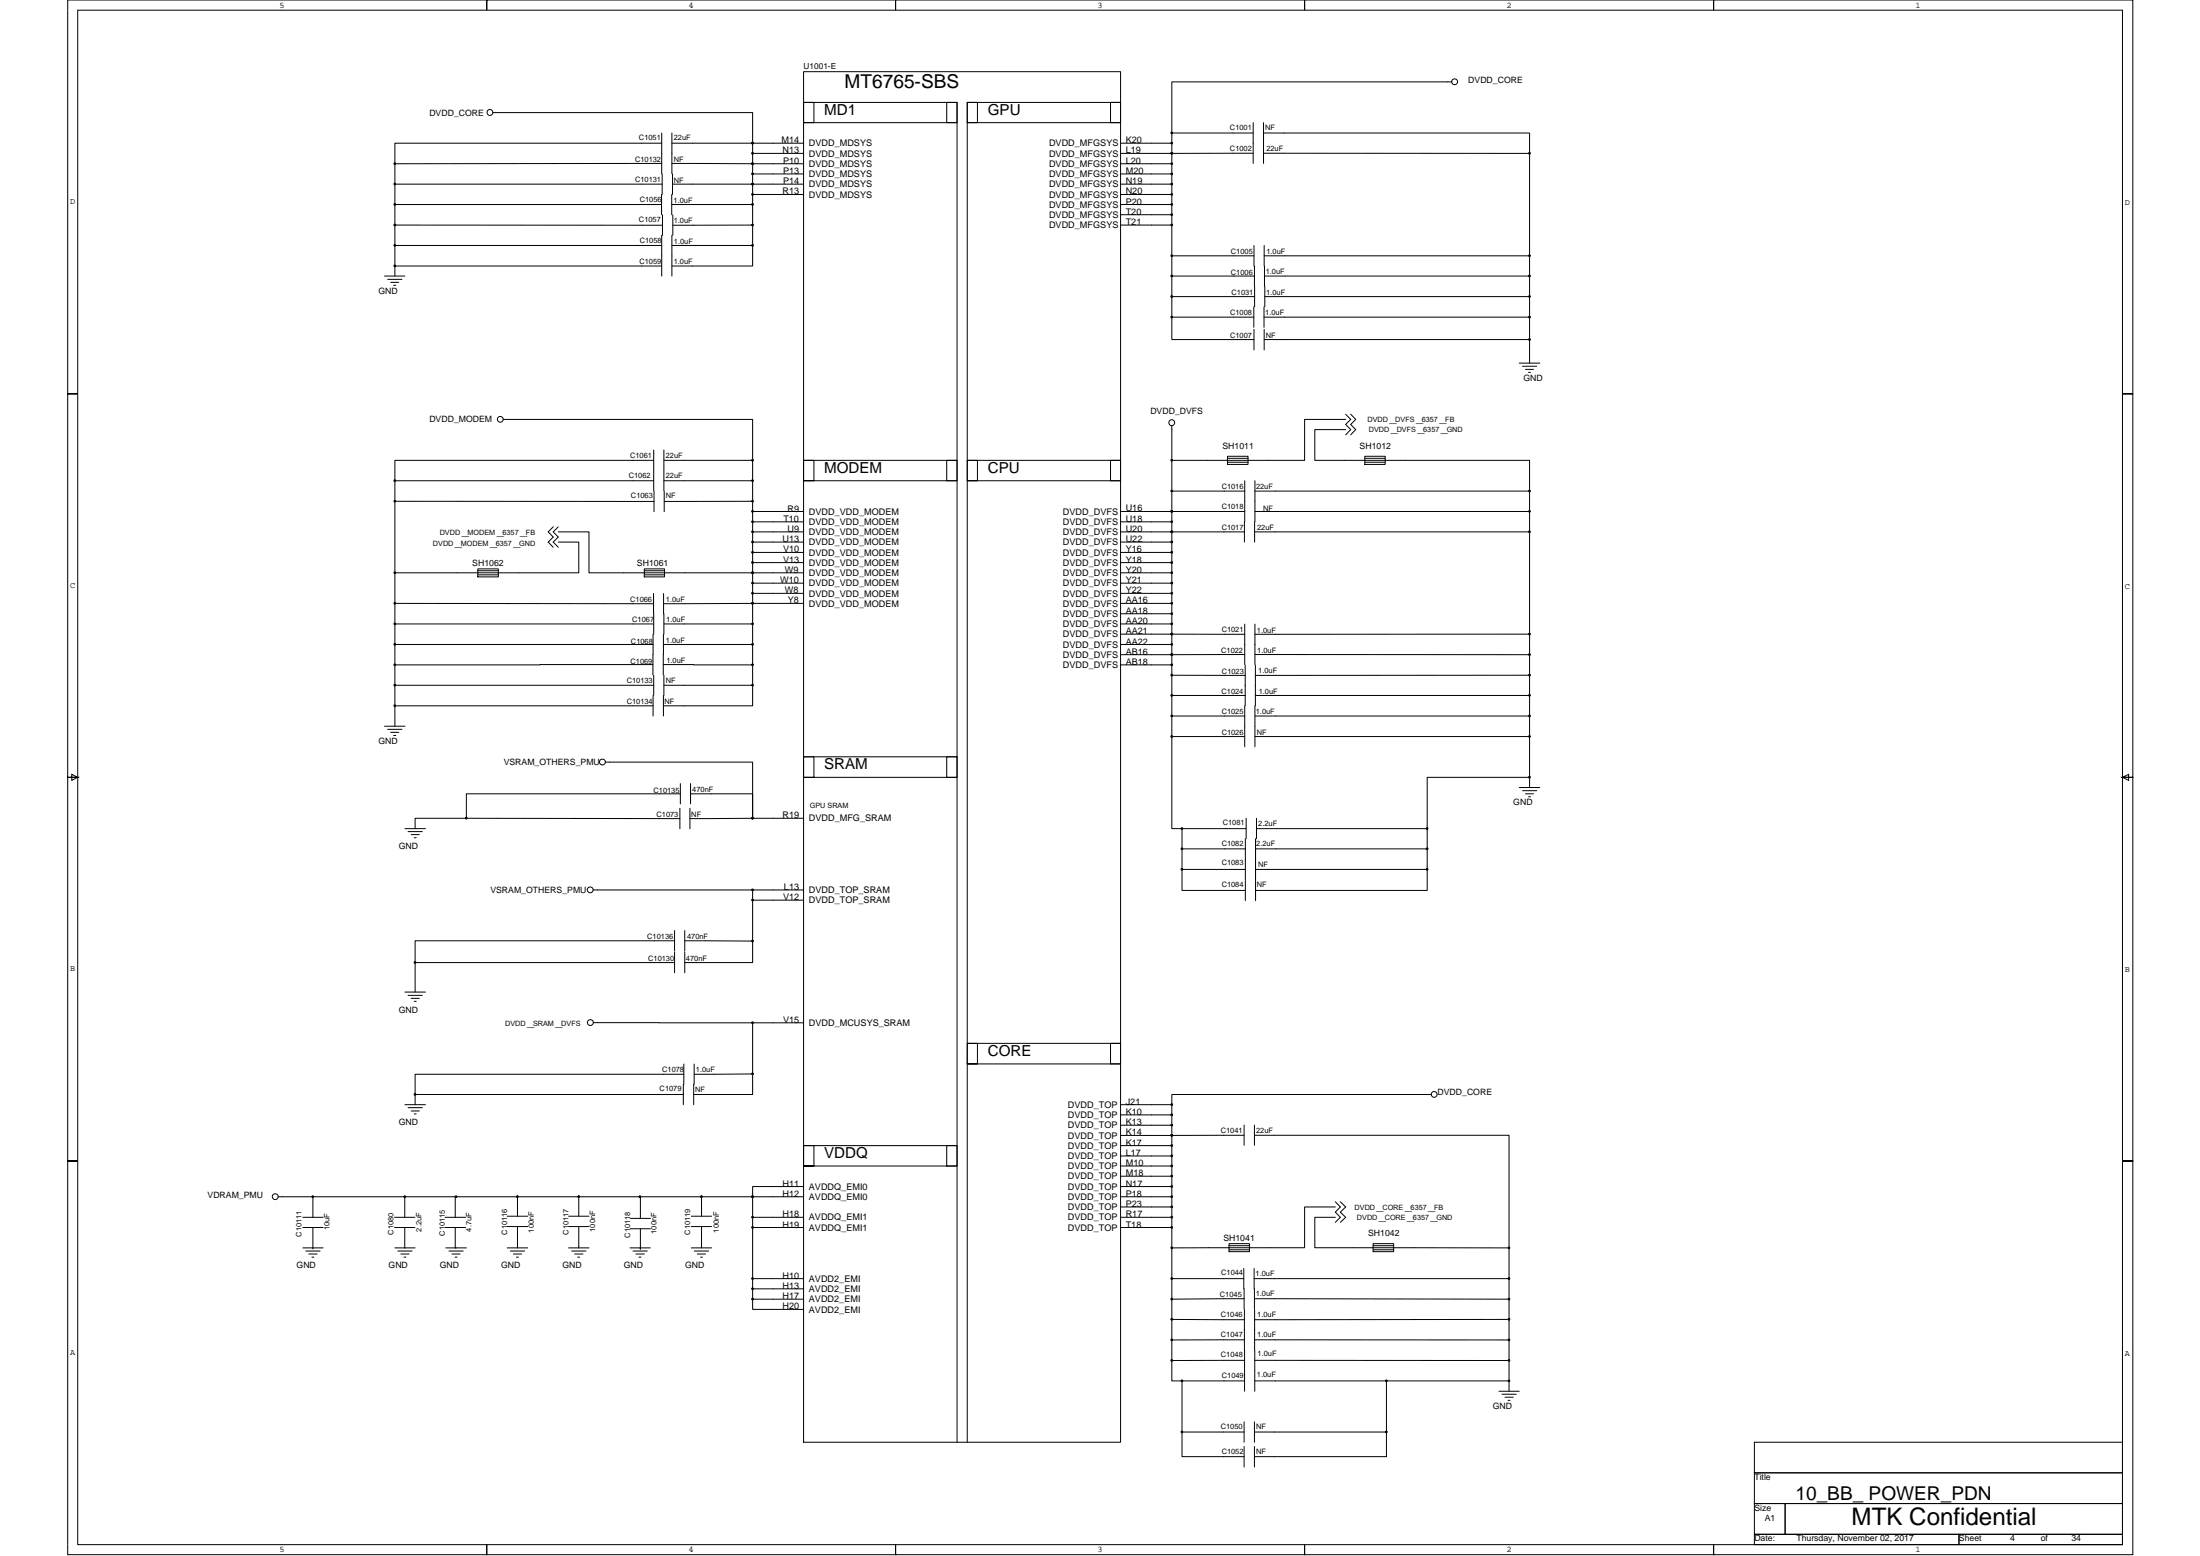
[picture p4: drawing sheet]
<svg xmlns="http://www.w3.org/2000/svg" width="297mm" height="210mm" viewBox="0 0 297 210" stroke-linecap="round" stroke-linejoin="round" font-family="sans-serif">
<g fill="none" stroke="#000" stroke-width=".14">
<path d="M9.1 0h56.6v1.4v-1.4h55.2v1.4v-1.4h55.2v1.4v-1.4h55.3v1.4v-1.4h56.6v53.1h-1.4h1.4v51.8h-1.4l.8-.4v.8l-.8-.4h1.4v51.8h-1.4h1.4v53.1h-56.6v-1.4v1.4h-55.3v-1.4v1.4h-55.2v-1.4v1.4h-55.2v-1.4v1.4h-56.6v-53.1h1.4h-1.4v-51.8h1.4l-.8-.4v.8l.8-.4h-1.4v-51.8h1.4h-1.4zM10.5 1.4h276.1v207h-276.1zM66.5 15.2h35.1v4.1M89.3 19.3h-36v2.8M89.3 17.9v5.6M90.7 17.9v5.6M90.7 19.3h10.9M101.6 19.3v1.4M108.5 9.7h42.8v184.9h-42.8zM108.5 16.6h20.7M108.5 13.8h20.7v180.8M108.5 13.8h1.4v2.8h-1.4z"/>
<path d="M108.5 19.3h-6.9M127.8 13.8h1.4v2.8h-1.4zM130.6 16.6h20.7M130.6 13.8h1.4v2.8h-1.4zM149.9 13.8h1.4v2.8h-1.4zM151.3 13.8h-20.7v180.8M151.3 19.3h6.9M158.2 17.9v2.8M169.2 16.6v5.5M170.6 17.9h35.9v2.8M170.6 16.6v5.5M196 11h-37.8v6.9h11"/>
<path d="M51.9 37.3h2.8M52.3 37.7h2M52.7 38.1h1.1M53.1 38.5h.3M53.3 22.1v5.5M89.3 27.6h-36v2.8M89.3 26.2v2.8M89.3 35.9h-36v1.4M89.3 33.1h-36v2.8M89.3 22.1h-36M89.3 31.7v5.6M89.4 24.8h-36.1"/>
<path d="M89.4 23.5v2.7M89.4 29v2.8M89.4 30.4h-36.1v2.7M90.7 27.6h10.9M90.7 26.2v2.8M90.7 31.7v5.6M90.7 22.1h10.9M90.7 33.1h10.9M90.8 24.8h10.8v1.4M90.8 23.5v2.7M90.8 29v2.8M101.6 23.5v1.3h6.9"/>
<path d="M101.6 26.2v4.2M101.6 33.1v2.8h-10.9M101.6 30.4h-10.8M101.6 22.1v1.4M101.6 30.4v2.7M108.5 20.7h-6.9v1.4M108.5 22.1h-6.9M108.5 23.5h-6.9M108.5 26.2h-6.9M151.3 20.7h6.9M151.3 22.1h6.9M151.3 23.5h6.9"/>
<path d="M151.3 24.8h6.9M151.3 30.4h6.9M158.2 24.8v1.4h-6.9M158.2 26.2v1.4h-6.9M158.2 27.6v1.4h-6.9M158.2 29v5.5M158.2 34.5v2.8h11.2M158.2 20.7v4.1M158.2 37.3v2.7M169.2 20.7h-11M169.3 34.5h-11.1M169.3 33.1v2.8"/>
<path d="M169.4 35.9v5.5M170.6 20.7h35.9v13.8M170.7 34.5h35.8v2.8M170.7 33.1v2.8M170.7 37.3h35.8M170.7 35.9v2.8M170.8 38.7v2.7M206.5 37.3v2.7M67.9 56.6h33.7v5.5M158.2 57.4v4.7M169.3 41.4v2.8M169.3 42.8h-11.1v3h11.1"/>
<path d="M169.3 44.4v2.8M169.4 40h-11.2v2.8M170.7 41.4v2.8M170.7 42.8h35.8M170.7 45.8h35.8M170.7 44.4v2.8M170.8 40h35.7v2.8M181.7 55.9l.7 .7-.7 .7 .7 .7-.7 .7M181.7 58h-4.2v4.1h29v6.9M181.7 56.6h-5.6v5.5h-17.9v4.2M182.4 55.9l.6 .7-.6 .7 .6 .7-.6 .7M205.1 49h2.8"/>
<path d="M205.6 49.4h1.9M206 49.8h1M206.4 50.2h.2M206.5 42.8v6.2M53.3 67.6v13.8M53.3 67.6l35 .1M64.5 76.8h2.8v1.1h-2.8zM64.5 77.3h.1M64.5 77.6h2.8M64.5 77h2.8M74.7 71.1l-.7 .7 .7 .7-.7 .7 .7 .7M75.4 71.1l-.7 .7 .7 .7-.7 .7 .7 .7"/>
<path d="M75.4 71.8h4.1v5.5h22.1v1.4M75.4 73.2h2.7v4.1h-24.8M87 76.8h2.7v1.1h-2.7zM87 77.3h.1M87 77.6h2.7M87 77h2.7M88.3 64.9h-35v2.7M88.3 62.1h-35v2.8M88.3 60.7v5.6M88.3 66.3v2.7M89.6 60.7v5.6M89.6 64.9h12v2.7"/>
<path d="M89.7 66.3v2.7M101.6 69v1.4h6.9M101.6 70.4v1.4h6.9M101.6 71.8v2.7M101.6 74.5v1.4h6.9M101.6 75.9v1.4h6.9M101.6 78.7v1.4h6.9M101.6 62.1h-12M101.6 69h6.9M101.6 73.2h6.9M101.6 74.5h6.9M101.6 78.7h6.9"/>
<path d="M101.6 67.6l-11.9 .1M101.6 62.1v2.8M101.6 67.6v1.4M108.5 64.9h1.4v-2.8h-1.4v2.8h20.7M108.5 62.1h20.7M127.8 62.1h1.4v2.8h-1.4zM130.6 64.9h1.4v-2.8h-1.4v2.8h20.7M130.6 62.1h20.7M149.9 62.1h1.4v2.8h-1.4zM151.3 70.4h6.9M151.3 73.2h6.9M158.2 66.3v2.7h-6.9"/>
<path d="M158.2 70.4v1.4h-6.9M158.2 73.2v1.3h-6.9M158.2 74.5v1.4h-6.9M158.2 75.9v1.4h-6.9M158.2 77.3v1.4h-6.9M158.2 78.7v1.4h-6.9M158.2 66.3h9.9M165.7 61.6h2.8v1.1h-2.8zM165.7 62.1h.1M165.7 62.4h2.8M165.7 61.8h2.8M168 70.4v2.8"/>
<path d="M168 71.8h-9.8v1.4M168.1 64.9v5.5M168.1 69h-9.9v1.4M169.4 70.4v2.8M169.4 71.8h37.1v13.8M169.4 64.9v5.5M169.4 69h37.1v2.8M169.4 66.3h37.1M184.3 61.6h2.7v1.1h-2.7zM184.3 62.1h.1M184.3 62.4h2.7M184.3 61.8h2.7"/>
<path d="M51.9 98h2.8M52.3 98.4h2M52.7 98.8h1.1M53.1 99.3h.3M53.3 92.5v2.8l34.9-.1M53.3 81.4l34.9 .1M53.3 81.4v11.1M53.3 95.3v2.7M88.2 89.7h-34.9M88.2 87h-34.9M88.2 85.6v5.5M88.2 93.9v2.7"/>
<path d="M88.2 80.1v2.8M88.3 84.2h-35M88.3 92.5h-35M88.3 82.8v2.8M88.3 91.1v2.8M89.6 89.7h12M89.6 88.3v2.8M89.6 85.6v2.7M89.6 93.9v2.7M89.6 80.1v2.8M89.6 82.8v2.8M89.6 91.1v2.8"/>
<path d="M101.6 80.1v4.1M101.6 89.7v2.8h-12M101.6 92.5v2.7h-12M101.6 84.2h-12M101.6 87h-12M101.6 84.2v5.5M108.5 81.4l-18.9 .1M151.3 88.3h6.9v2.8M151.3 87h6.9M151.3 89.7h6.9M158.2 80.1v1.3h-6.9M158.2 81.4v1.4h-6.9"/>
<path d="M158.2 82.8v1.4h-6.9M158.2 84.2v1.4h-6.9M158.2 87v1.3h9.9M158.2 96.6v2.8h9.9M158.2 99.4v12.4h1.4M158.2 96.6h9.9M158.2 91.1h9.9M158.2 93.9h9.9M158.2 91.1v5.5M168.1 84.2v5.5M168.1 95.2v5.6M168.1 85.6h-9.9v1.4"/>
<path d="M168.1 89.7v5.6M169.4 84.2v5.5M169.4 95.2v5.6M169.4 96.6h37.1v2.8M169.4 88.3h37.1v2.8M169.4 85.6h37.1v2.7M169.4 99.4h37.1M169.5 93.9h37v2.7M169.5 91.1h37v2.8M169.5 89.7v5.6M206.5 99.4v5.5h-13.8v6.9M54.7 111.8h2.7"/>
<path d="M55.1 112.2h1.9M55.5 112.6h1.1M55.9 113.1h.3M81.7 102.8h19.9v7.6l-8.4 .1M91.8 110.5l-35.8-.1v1.4M91.8 109.1v2.7M91.9 105.7v2.8M91.9 107.1h-28.9v3.3M93.2 109.1v2.7M93.2 105.7v2.8M93.2 107.1h8.4v3.3h6.9M108.5 104.9h1.4v-2.8h-1.4v2.8h20.7"/>
<path d="M108.5 102.1h20.7M127.8 102.1h1.4v2.8h-1.4zM159.6 114.6v2.7h8.5M159.6 117.3v2.9h8.5M159.6 114.6h8.5M159.6 111.8v2.8M168.1 113.2v5.5M168.1 118.8v2.7M168.3 110.4v2.8M168.3 111.8h-8.7M169.5 114.6h23.2M169.5 113.2v5.5"/>
<path d="M169.5 118.8v2.7M169.6 110.4v2.8M169.6 111.8h23.1v2.8M192.7 114.6v2.7h-23.2M192.7 117.3v2.9h-23.2M205.1 106.3h2.8M205.6 106.7h1.9M206 107.1h1M206.4 107.5h.2M206.5 104.9v1.4M54.7 133.9h2.7M55.1 134.3h1.9"/>
<path d="M55.5 134.7h1.1M55.9 135.1h.3M80.1 138h21.5M91.1 125.6v2.8M91.1 128.5v2.8M91.1 127h-35.1v6.9M91.1 129.9h-35.1M92.5 125.6v2.8M92.5 128.5v2.8M92.5 127h9.1M101.6 138h6.9M101.6 138v6.9l-7.9 .1"/>
<path d="M101.6 127v2.9h-9.1M101.6 120.1h-21.5M101.6 121.5v5.5M108.5 120.1h-6.9v1.4M108.5 121.5h-6.9M54.7 149.1h2.7M55.1 149.5h1.9M55.5 149.9h1.1M55.9 150.3h.3M56 147.7v1.4M92.3 146.3v2.8M92.3 145h-36.3v2.7h36.3"/>
<path d="M92.3 143.6v2.7M93.7 146.3v2.8M93.7 143.6v2.7M101.6 144.9v2.8h-7.9M108.5 157.4h1.4v-2.8h-1.4v2.8h20.7M108.5 154.6h20.7M127.8 154.6h1.4v2.8h-1.4zM130.6 143.6h1.4v-2.8h-1.4v2.8h20.7M130.6 140.8h20.7M149.9 140.8h1.4v2.8h-1.4zM151.3 150.5h6.9v1.3M151.3 154.6h6.9"/>
<path d="M151.3 149.1h6.9M151.3 151.8h6.9M151.3 156h6.9M151.3 157.4h6.9M151.3 158.7h6.9M158.2 157.4v2.7M158.2 154.6v2.8M158.2 151.8v2.8M168 151.8v2.8M168 153.2h-16.7M169.4 151.8v2.8M169.4 153.2h34.3v15.2"/>
<path d="M193.3 147.7h-35.1v2.8M37.5 161.5h4.7M40.9 168.4h2.7M40.9 165.7h2.7M40.9 164.3h2.7M41.3 168.8h1.9M41.7 169.2h1.1M42.1 169.7h.3M42.2 161.5h19.4M42.2 161.5v2.8M42.2 165.7v2.7M42.2 168.4h.1"/>
<path d="M53.3 165.7h2.7M53.3 164.3h2.7M53.3 168.4h2.7M53.7 168.8h1.9M54.1 169.2h1.1M54.5 169.7h.3M54.6 165.7v2.7M54.7 161.5l-.1 2.8M60.1 165.7h2.8M60.1 164.3h2.8M60.2 168.4h2.8M60.6 168.8h1.9"/>
<path d="M61 169.2h1.1M61.4 169.7h.3M61.5 165.7v2.7M61.6 161.5h8.3v-.1v2.7M61.6 161.5h-.1v2.8M68.5 168.4h2.7M68.5 165.5h2.7M68.5 164.1h2.7M68.9 168.8h1.9M69.3 169.2h1.1M69.7 169.7h.3M69.9 161.5h8.2v-.1v2.7"/>
<path d="M69.9 165.5v2.9M76.8 168.4h2.7M76.8 165.5h2.7M76.8 164.1h2.7M77.2 168.8h1.9M77.6 169.2h1.1M78 169.7h.3M78.1 161.5h8.3l.1 2.9M78.1 165.5v2.9M85.1 168.4h2.7M85.1 165.8h2.7M85.1 164.4h2.7"/>
<path d="M85.5 168.8h1.9M85.9 169.2h1.1M86.3 169.7h.2M86.4 161.5h8.3v-.1v2.7M86.5 165.8v2.8l-.1-.2M93.3 168.4h2.8M93.3 165.5h2.8M93.3 164.1h2.8M93.7 168.8h2M94.1 169.2h1.2M94.6 169.7h.2M94.7 161.5h13.8"/>
<path d="M94.7 165.5v2.9M101.6 164.3v8.3M101.6 172.6v1.3h6.9M101.6 173.9v1.4h6.9M101.6 175.3v1.4h6.9M101.6 165.7h6.9M101.6 164.3h6.9M101.6 172.6h6.9M108.5 160.1h-6.9v4.2M151.3 164.3h6.9v1.4M151.3 162.9h6.9v1.4M151.3 161.5h6.9v1.4"/>
<path d="M151.3 160.1h6.9v1.4M151.3 165.7h6.9M158.2 165.7v6.9M165.9 167.8h2.8v1.1h-2.8zM165.9 168.4h.1M165.9 168.7h2.8M165.9 168.1h2.8M167.9 172.6h-9.7v2.7M167.9 171.2v2.7M168 173.9v2.8M168 175.3h-9.8v2.8M168 176.7v11"/>
<path d="M168 178.1h-9.8v2.7M169.3 172.6h34.4v2.7M169.3 171.2v2.7M169.4 173.9v2.8M169.4 175.3h34.3M169.4 176.7v5.5M180.3 162.2l.7 .7-.7 .7 .7 .7-.7 .7M180.3 162.9h-4.2v5.5h-17.9M180.3 164.3h-2.8v4.1h26.2M181 162.2l.7 .7-.7 .7 .7 .7-.7 .7M185.4 167.8h2.8v1.1h-2.8zM185.4 168.4h.1"/>
<path d="M185.4 168.7h2.8M185.4 168.1h2.8M203.7 178.1v2.7h-34.3M203.7 178.1h-34.3M203.7 168.4v4.2M203.7 175.3v2.8M158.2 183.6v2.8h1.4M159.6 193.3v3.3h8.4M159.6 193.3h8.4M168 191.9v2.7M168 195.2v2.8M168 180.8h-9.8v2.8"/>
<path d="M168 186.4h-8.4v6.9M168 183.6h-9.8M169.4 191.9v2.7M169.4 195.2v2.8M169.4 193.3h17.8M169.4 182.2v5.5M169.4 186.4h17.8M187.2 193.3v3.3h-17.8M187.2 186.4v6.9M202.4 187.7h2.7M202.8 188.2h1.9M203.2 188.6h1.1"/>
<path d="M203.6 189h.3M203.7 180.8v2.8h-34.3M203.7 183.6v2.8h-16.5M203.7 186.4v1.3M236.9 194.6h49.7v4.2h-49.7zM236.9 198.8h49.7v4.1h-49.7zM236.9 207.1h27.6v1.3h-27.6zM236.9 202.9h4.1v4.2h-4.1zM241 202.9h45.6v4.2h-45.6zM264.5 207.1h22.1v1.3h-22.1z"/>
<circle cx="66.1" cy="15.2" r=".4"/>
<circle cx="196.4" cy="11" r=".4"/>
<circle cx="67.5" cy="56.6" r=".39"/>
<circle cx="158.2" cy="57" r=".4"/>
<circle cx="81.3" cy="102.8" r=".4"/>
<circle cx="79.7" cy="120.1" r=".4"/>
<circle cx="79.7" cy="138" r=".4"/>
<circle cx="193.6" cy="147.7" r=".39"/>
<circle cx="37.2" cy="161.5" r=".4"/>
</g>
<g fill="#000" stroke="#000" stroke-width=".14">
<path d="M101.5 19.2h.2v.2h-.2z" fill-rule="evenodd"/>
<path d="M101.5 19.2h.2v.2h-.2z" fill-rule="evenodd"/>
<path d="M158.1 17.9h.2v.1h-.2z" fill-rule="evenodd"/>
<path d="M158.1 19.2h.2v.2h-.2z" fill-rule="evenodd"/>
<path d="M53.2 22h.2v.2h-.2z" fill-rule="evenodd"/>
<path d="M53.2 35.8h.2v.2h-.2z" fill-rule="evenodd"/>
<path d="M53.2 27.5h.2v.2h-.2z" fill-rule="evenodd"/>
<path d="M53.2 30.3h.2v.1h-.2z" fill-rule="evenodd"/>
<path d="M53.2 33h.2v.2h-.2z" fill-rule="evenodd"/>
<path d="M53.2 24.8h.2v.1h-.2z" fill-rule="evenodd"/>
<path d="M101.5 27.5h.2v.2h-.2z" fill-rule="evenodd"/>
<path d="M101.5 20.6h.2v.2h-.2z" fill-rule="evenodd"/>
<path d="M101.5 22h.2v.2h-.2z" fill-rule="evenodd"/>
<path d="M101.5 23.4h.2v.1h-.2z" fill-rule="evenodd"/>
<path d="M101.5 24.8h.2v.1h-.2z" fill-rule="evenodd"/>
<path d="M101.5 26.1h.2v.2h-.2z" fill-rule="evenodd"/>
<path d="M101.5 30.3h.2v.1h-.2z" fill-rule="evenodd"/>
<path d="M101.5 33h.2v.2h-.2z" fill-rule="evenodd"/>
<path d="M101.5 22h.2v.2h-.2z" fill-rule="evenodd"/>
<path d="M101.5 24.8h.2v.1h-.2z" fill-rule="evenodd"/>
<path d="M158.1 24.8h.2v.1h-.2z" fill-rule="evenodd"/>
<path d="M158.1 37.2h.2v.1h-.2z" fill-rule="evenodd"/>
<path d="M158.1 26.1h.2v.2h-.2z" fill-rule="evenodd"/>
<path d="M158.1 27.5h.2v.2h-.2z" fill-rule="evenodd"/>
<path d="M158.1 28.9h.2v.1h-.2z" fill-rule="evenodd"/>
<path d="M158.1 20.6h.2v.2h-.2z" fill-rule="evenodd"/>
<path d="M158.1 23.4h.2v.1h-.2z" fill-rule="evenodd"/>
<path d="M158.1 22h.2v.2h-.2z" fill-rule="evenodd"/>
<path d="M158.1 34.4h.2v.2h-.2z" fill-rule="evenodd"/>
<path d="M158.1 30.3h.2v.1h-.2z" fill-rule="evenodd"/>
<path d="M158.1 20.6h.2v.2h-.2z" fill-rule="evenodd"/>
<path d="M206.4 34.4h.2v.2h-.2z" fill-rule="evenodd"/>
<path d="M206.4 37.2h.2v.1h-.2z" fill-rule="evenodd"/>
<path d="M206.4 20.6h.2v.2h-.2z" fill-rule="evenodd"/>
<path d="M158.1 42.7h.2v.2h-.2z" fill-rule="evenodd"/>
<path d="M158.1 39.9h.2v.2h-.2z" fill-rule="evenodd"/>
<path d="M206.4 42.7h.2v.2h-.2z" fill-rule="evenodd"/>
<path d="M206.4 45.7h.2v.2h-.2z" fill-rule="evenodd"/>
<path d="M206.4 39.9h.2v.2h-.2z" fill-rule="evenodd"/>
<path d="M53.2 64.8h.2v.1h-.2z" fill-rule="evenodd"/>
<path d="M53.2 67.6h.2v.1h-.2z" fill-rule="evenodd"/>
<path d="M53.2 77.2h.2v.2h-.2z" fill-rule="evenodd"/>
<path d="M101.5 75.8h.2v.2h-.2z" fill-rule="evenodd"/>
<path d="M101.5 77.2h.2v.2h-.2z" fill-rule="evenodd"/>
<path d="M101.5 78.6h.2v.2h-.2z" fill-rule="evenodd"/>
<path d="M101.5 68.9h.2v.2h-.2z" fill-rule="evenodd"/>
<path d="M101.5 74.5h.2v.1h-.2z" fill-rule="evenodd"/>
<path d="M101.5 70.3h.2v.2h-.2z" fill-rule="evenodd"/>
<path d="M101.5 62h.2v.2h-.2z" fill-rule="evenodd"/>
<path d="M101.5 64.8h.2v.1h-.2z" fill-rule="evenodd"/>
<path d="M101.5 67.6h.2v.1h-.2z" fill-rule="evenodd"/>
<path d="M101.5 73.1h.2v.1h-.2z" fill-rule="evenodd"/>
<path d="M101.5 71.7h.2v.1h-.2z" fill-rule="evenodd"/>
<path d="M101.5 77.2h.2v.2h-.2z" fill-rule="evenodd"/>
<path d="M158.1 74.5h.2v.1h-.2z" fill-rule="evenodd"/>
<path d="M158.1 75.8h.2v.2h-.2z" fill-rule="evenodd"/>
<path d="M158.1 73.1h.2v.1h-.2z" fill-rule="evenodd"/>
<path d="M158.1 68.9h.2v.2h-.2z" fill-rule="evenodd"/>
<path d="M158.1 62h.2v.2h-.2z" fill-rule="evenodd"/>
<path d="M158.1 71.7h.2v.1h-.2z" fill-rule="evenodd"/>
<path d="M158.1 78.6h.2v.2h-.2z" fill-rule="evenodd"/>
<path d="M158.1 70.3h.2v.2h-.2z" fill-rule="evenodd"/>
<path d="M158.1 77.2h.2v.2h-.2z" fill-rule="evenodd"/>
<path d="M158.1 66.2h.2v.1h-.2z" fill-rule="evenodd"/>
<path d="M158.1 68.9h.2v.2h-.2z" fill-rule="evenodd"/>
<path d="M158.1 71.7h.2v.1h-.2z" fill-rule="evenodd"/>
<path d="M206.4 66.2h.2v.1h-.2z" fill-rule="evenodd"/>
<path d="M206.4 68.9h.2v.2h-.2z" fill-rule="evenodd"/>
<path d="M206.4 71.7h.2v.1h-.2z" fill-rule="evenodd"/>
<path d="M53.2 81.3h.2v.2h-.2z" fill-rule="evenodd"/>
<path d="M53.2 84.1h.2v.2h-.2z" fill-rule="evenodd"/>
<path d="M53.2 86.9h.2v.1h-.2z" fill-rule="evenodd"/>
<path d="M53.2 89.6h.2v.2h-.2z" fill-rule="evenodd"/>
<path d="M53.2 92.4h.2v.1h-.2z" fill-rule="evenodd"/>
<path d="M53.2 95.2h.2v.1h-.2z" fill-rule="evenodd"/>
<path d="M101.5 89.6h.2v.2h-.2z" fill-rule="evenodd"/>
<path d="M101.5 92.4h.2v.1h-.2z" fill-rule="evenodd"/>
<path d="M101.5 80h.2v.1h-.2z" fill-rule="evenodd"/>
<path d="M101.5 81.3h.2v.2h-.2z" fill-rule="evenodd"/>
<path d="M101.5 84.1h.2v.2h-.2z" fill-rule="evenodd"/>
<path d="M101.5 86.9h.2v.1h-.2z" fill-rule="evenodd"/>
<path d="M101.5 81.3h.2v.2h-.2z" fill-rule="evenodd"/>
<path d="M158.1 80h.2v.1h-.2z" fill-rule="evenodd"/>
<path d="M158.1 81.3h.2v.2h-.2z" fill-rule="evenodd"/>
<path d="M158.1 91h.2v.2h-.2z" fill-rule="evenodd"/>
<path d="M158.1 88.3h.2v.1h-.2z" fill-rule="evenodd"/>
<path d="M158.1 89.6h.2v.2h-.2z" fill-rule="evenodd"/>
<path d="M158.1 93.8h.2v.1h-.2z" fill-rule="evenodd"/>
<path d="M158.1 82.7h.2v.2h-.2z" fill-rule="evenodd"/>
<path d="M158.1 84.1h.2v.2h-.2z" fill-rule="evenodd"/>
<path d="M158.1 85.5h.2v.1h-.2z" fill-rule="evenodd"/>
<path d="M158.1 86.9h.2v.1h-.2z" fill-rule="evenodd"/>
<path d="M158.1 96.5h.2v.2h-.2z" fill-rule="evenodd"/>
<path d="M158.1 99.3h.2v.2h-.2z" fill-rule="evenodd"/>
<path d="M158.1 85.5h.2v.1h-.2z" fill-rule="evenodd"/>
<path d="M158.1 88.3h.2v.1h-.2z" fill-rule="evenodd"/>
<path d="M206.4 88.3h.2v.1h-.2z" fill-rule="evenodd"/>
<path d="M206.4 91h.2v.2h-.2z" fill-rule="evenodd"/>
<path d="M206.4 96.5h.2v.2h-.2z" fill-rule="evenodd"/>
<path d="M206.4 99.3h.2v.2h-.2z" fill-rule="evenodd"/>
<path d="M206.4 93.8h.2v.1h-.2z" fill-rule="evenodd"/>
<path d="M206.4 85.5h.2v.1h-.2z" fill-rule="evenodd"/>
<path d="M62.9 110.3h.1v.2h-.1z" fill-rule="evenodd"/>
<path d="M101.5 110.3h.2v.2h-.2z" fill-rule="evenodd"/>
<path d="M101.5 110.3h.2v.2h-.2z" fill-rule="evenodd"/>
<path d="M159.5 114.5h.2v.1h-.2z" fill-rule="evenodd"/>
<path d="M159.5 117.2h.2v.2h-.2z" fill-rule="evenodd"/>
<path d="M159.5 111.7h.2v.2h-.2z" fill-rule="evenodd"/>
<path d="M192.6 117.2h.2v.2h-.2z" fill-rule="evenodd"/>
<path d="M192.6 114.5h.2v.1h-.2z" fill-rule="evenodd"/>
<path d="M192.6 111.7h.2v.2h-.2z" fill-rule="evenodd"/>
<path d="M206.4 104.8h.2v.2h-.2z" fill-rule="evenodd"/>
<path d="M55.9 129.8h.2v.2h-.2z" fill-rule="evenodd"/>
<path d="M101.5 137.9h.2v.2h-.2z" fill-rule="evenodd"/>
<path d="M101.5 120h.2v.2h-.2z" fill-rule="evenodd"/>
<path d="M101.5 121.4h.2v.1h-.2z" fill-rule="evenodd"/>
<path d="M101.5 126.9h.2v.2h-.2z" fill-rule="evenodd"/>
<path d="M55.9 147.6h.2v.2h-.2z" fill-rule="evenodd"/>
<path d="M101.5 144.8h.2v.2h-.2z" fill-rule="evenodd"/>
<path d="M158.1 154.5h.2v.2h-.2z" fill-rule="evenodd"/>
<path d="M158.1 153.1h.2v.2h-.2z" fill-rule="evenodd"/>
<path d="M158.1 158.6h.2v.2h-.2z" fill-rule="evenodd"/>
<path d="M158.1 149h.2v.1h-.2z" fill-rule="evenodd"/>
<path d="M158.1 157.3h.2v.1h-.2z" fill-rule="evenodd"/>
<path d="M158.1 155.9h.2v.2h-.2z" fill-rule="evenodd"/>
<path d="M158.1 151.8h.2v.1h-.2z" fill-rule="evenodd"/>
<path d="M158.1 150.4h.2v.1h-.2z" fill-rule="evenodd"/>
<path d="M158.1 153.1h.2v.2h-.2z" fill-rule="evenodd"/>
<path d="M42.1 161.4h.2v.2h-.2z" fill-rule="evenodd"/>
<path d="M54.6 161.4h.1v.2h-.1z" fill-rule="evenodd"/>
<path d="M61.5 161.4h.2v.2h-.2z" fill-rule="evenodd"/>
<path d="M69.8 161.4h.1v.2h-.1z" fill-rule="evenodd"/>
<path d="M78 161.4h.2v.2h-.2z" fill-rule="evenodd"/>
<path d="M86.3 161.4h.2v.2h-.2z" fill-rule="evenodd"/>
<path d="M94.6 161.4h.2v.2h-.2z" fill-rule="evenodd"/>
<path d="M101.5 172.5h.2v.1h-.2z" fill-rule="evenodd"/>
<path d="M101.5 165.6h.2v.1h-.2z" fill-rule="evenodd"/>
<path d="M101.5 161.4h.2v.2h-.2z" fill-rule="evenodd"/>
<path d="M101.5 173.8h.2v.2h-.2z" fill-rule="evenodd"/>
<path d="M101.5 175.2h.2v.2h-.2z" fill-rule="evenodd"/>
<path d="M101.5 164.2h.2v.1h-.2z" fill-rule="evenodd"/>
<path d="M101.5 161.4h.2v.2h-.2z" fill-rule="evenodd"/>
<path d="M158.1 160h.2v.2h-.2z" fill-rule="evenodd"/>
<path d="M158.1 161.4h.2v.2h-.2z" fill-rule="evenodd"/>
<path d="M158.1 165.6h.2v.1h-.2z" fill-rule="evenodd"/>
<path d="M158.1 172.5h.2v.1h-.2z" fill-rule="evenodd"/>
<path d="M158.1 175.2h.2v.2h-.2z" fill-rule="evenodd"/>
<path d="M158.1 178h.2v.1h-.2z" fill-rule="evenodd"/>
<path d="M158.1 168.3h.2v.2h-.2z" fill-rule="evenodd"/>
<path d="M158.1 164.2h.2v.1h-.2z" fill-rule="evenodd"/>
<path d="M158.1 162.8h.2v.1h-.2z" fill-rule="evenodd"/>
<path d="M203.6 172.5h.2v.1h-.2z" fill-rule="evenodd"/>
<path d="M203.6 175.2h.2v.2h-.2z" fill-rule="evenodd"/>
<path d="M203.6 178h.2v.1h-.2z" fill-rule="evenodd"/>
<path d="M203.6 168.3h.2v.2h-.2z" fill-rule="evenodd"/>
<path d="M158.1 180.7h.2v.2h-.2z" fill-rule="evenodd"/>
<path d="M158.1 183.5h.2v.2h-.2z" fill-rule="evenodd"/>
<path d="M159.5 186.3h.2v.1h-.2z" fill-rule="evenodd"/>
<path d="M159.5 193.2h.2v.1h-.2z" fill-rule="evenodd"/>
<path d="M187.1 186.3h.2v.1h-.2z" fill-rule="evenodd"/>
<path d="M187.1 193.2h.2v.1h-.2z" fill-rule="evenodd"/>
<path d="M203.6 180.7h.2v.2h-.2z" fill-rule="evenodd"/>
<path d="M203.6 183.5h.2v.2h-.2z" fill-rule="evenodd"/>
<path d="M203.6 186.3h.2v.1h-.2z" fill-rule="evenodd"/>
</g>
<text font-size="3.3" x="250" y="205.8">MTK Confidential</text>
<g font-size="2.6">
<text x="114" y="11.9">MT6765-SBS</text>
<text x="242.4" y="202.4">10_BB_ POWER_PDN</text>
</g>
<g font-size="2">
<text x="111.3" y="15.5">MD1</text>
<text x="133.4" y="15.5">GPU</text>
<text x="111.3" y="63.8">MODEM</text>
<text x="133.4" y="63.8">CPU</text>
<text x="111.3" y="103.8">SRAM</text>
<text x="133.4" y="142.5">CORE</text>
<text x="111.3" y="156.3">VDDQ</text>
</g>
<g font-size="1.2">
<text x="37.8" y="1">5</text>
<text x="93" y="1">4</text>
<text x="148.2" y="1">3</text>
<text x="203.4" y="1">2</text>
<text x="258.6" y="1">1</text>
<text x="198.2" y="11.2">DVDD_CORE</text>
<text x="58" y="15.6">DVDD_CORE</text>
<text x="105.5" y="19.3">M14</text>
<text x="105.7" y="20.7">N13</text>
<text x="105.7" y="22.1">P10</text>
<text x="105.7" y="23.5">P13</text>
<text x="109.2" y="21.1">DVDD_MDSYS</text>
<text x="109.2" y="22.5">DVDD_MDSYS</text>
<text x="109.2" y="23.9">DVDD_MDSYS</text>
<text x="109.2" y="19.8">DVDD_MDSYS</text>
<text x="141.6" y="19.7">DVDD_MFGSYS</text>
<text x="141.6" y="21.1">DVDD_MFGSYS</text>
<text x="141.6" y="22.5">DVDD_MFGSYS</text>
<text x="141.6" y="23.9">DVDD_MFGSYS</text>
<text x="152" y="19.3">K20</text>
<text x="152" y="20.7">L19</text>
<text x="152" y="22.1">L20</text>
<text x="152" y="23.5">M20</text>
<text x="9.5" y="27.6">D</text>
<text x="105.7" y="26.2">R13</text>
<text x="105.7" y="24.8">P14</text>
<text x="109.2" y="25.3">DVDD_MDSYS</text>
<text x="109.2" y="26.7">DVDD_MDSYS</text>
<text x="141.6" y="25.3">DVDD_MFGSYS</text>
<text x="141.6" y="26.7">DVDD_MFGSYS</text>
<text x="141.6" y="28">DVDD_MFGSYS</text>
<text x="141.6" y="29.4">DVDD_MFGSYS</text>
<text x="152" y="24.9">N19</text>
<text x="152" y="26.2">N20</text>
<text x="152" y="27.6">P20</text>
<text x="152" y="29">T20</text>
<text x="286.9" y="27.7">D</text>
<text x="141.6" y="30.8">DVDD_MFGSYS</text>
<text x="152" y="30.4">T21</text>
<text x="51.1" y="39.6">GND</text>
<text x="205.7" y="51.4">GND</text>
<text x="58" y="57">DVDD_MODEM</text>
<text x="155.3" y="55.9">DVDD_DVFS</text>
<text x="165.1" y="60.6">SH1011</text>
<text x="183.6" y="60.6">SH1012</text>
<text x="105.8" y="70.4">T10</text>
<text x="106.3" y="69">R9</text>
<text x="106.3" y="71.8">U9</text>
<text x="109.2" y="69.5">DVDD_VDD_MODEM</text>
<text x="109.2" y="70.8">DVDD_VDD_MODEM</text>
<text x="143.5" y="69.4">DVDD_DVFS</text>
<text x="143.5" y="70.8">DVDD_DVFS</text>
<text x="152" y="69">U16</text>
<text x="152" y="70.4">U18</text>
<text x="152" y="71.8">U20</text>
<text x="63.8" y="76.3">SH1062</text>
<text x="86" y="76.3">SH1061</text>
<text x="105.7" y="73.2">U13</text>
<text x="105.7" y="74.6">V10</text>
<text x="105.7" y="75.9">V13</text>
<text x="106" y="77.3">W9</text>
<text x="109.2" y="72.2">DVDD_VDD_MODEM</text>
<text x="109.2" y="73.6">DVDD_VDD_MODEM</text>
<text x="109.2" y="75">DVDD_VDD_MODEM</text>
<text x="109.2" y="76.4">DVDD_VDD_MODEM</text>
<text x="109.2" y="77.7">DVDD_VDD_MODEM</text>
<text x="143.5" y="72.2">DVDD_DVFS</text>
<text x="143.5" y="73.6">DVDD_DVFS</text>
<text x="143.5" y="75">DVDD_DVFS</text>
<text x="143.5" y="76.3">DVDD_DVFS</text>
<text x="143.5" y="77.7">DVDD_DVFS</text>
<text x="152" y="73.2">U22</text>
<text x="152" y="74.6">Y16</text>
<text x="152" y="75.9">Y18</text>
<text x="152" y="77.3">Y20</text>
<text x="9.5" y="79.3">C</text>
<text x="105.3" y="78.7">W10</text>
<text x="106" y="80.1">W8</text>
<text x="106.4" y="81.4">Y8</text>
<text x="109.2" y="80.5">DVDD_VDD_MODEM</text>
<text x="109.2" y="81.9">DVDD_VDD_MODEM</text>
<text x="109.2" y="79.1">DVDD_VDD_MODEM</text>
<text x="143.5" y="79.1">DVDD_DVFS</text>
<text x="143.5" y="80.5">DVDD_DVFS</text>
<text x="143.5" y="81.9">DVDD_DVFS</text>
<text x="143.5" y="83.3">DVDD_DVFS</text>
<text x="152" y="78.7">Y21</text>
<text x="152" y="80.1">Y22</text>
<text x="152" y="81.4">AA16</text>
<text x="152" y="82.8">AA18</text>
<text x="286.9" y="79.5">C</text>
<text x="143.5" y="84.6">DVDD_DVFS</text>
<text x="143.5" y="86">DVDD_DVFS</text>
<text x="143.5" y="87.4">DVDD_DVFS</text>
<text x="143.5" y="88.8">DVDD_DVFS</text>
<text x="152" y="84.2">AA20</text>
<text x="152" y="85.6">AA21</text>
<text x="152" y="87">AA22</text>
<text x="152" y="88.4">AB16</text>
<text x="152" y="89.7">AB18</text>
<text x="143.5" y="90.2">DVDD_DVFS</text>
<text x="51.1" y="100.4">GND</text>
<text x="68" y="103.3">VSRAM_OTHERS_PMU</text>
<text x="105.7" y="110.4">R19</text>
<text x="109.2" y="110.9">DVDD_MFG_SRAM</text>
<text x="204.3" y="108.6">GND</text>
<text x="53.8" y="114.6">GND</text>
<text x="66.2" y="120.5">VSRAM_OTHERS_PMU</text>
<text x="105.7" y="121.5">V12</text>
<text x="105.9" y="120.1">L13</text>
<text x="109.2" y="120.5">DVDD_TOP_SRAM</text>
<text x="109.2" y="121.9">DVDD_TOP_SRAM</text>
<text x="9.5" y="131.1">B</text>
<text x="286.9" y="131.2">B</text>
<text x="53.8" y="136.7">GND</text>
<text x="105.7" y="138">V15</text>
<text x="109.2" y="138.5">DVDD_MCUSYS_SRAM</text>
<text x="144.2" y="149.5">DVDD_TOP</text>
<text x="152" y="149.1">J21</text>
<text x="194.1" y="147.8">DVDD_CORE</text>
<text x="53.8" y="151.8">GND</text>
<text x="144.2" y="150.9">DVDD_TOP</text>
<text x="144.2" y="152.3">DVDD_TOP</text>
<text x="144.2" y="153.6">DVDD_TOP</text>
<text x="144.2" y="155">DVDD_TOP</text>
<text x="152" y="150.5">K10</text>
<text x="152" y="151.9">K13</text>
<text x="152" y="153.2">K14</text>
<text x="152" y="154.6">K17</text>
<text x="152" y="156">L17</text>
<text x="28" y="161.6">VDRAM_PMU</text>
<text x="105.7" y="160.1">H11</text>
<text x="105.7" y="161.5">H12</text>
<text x="109.2" y="160.5">AVDDQ_EMI0</text>
<text x="109.2" y="161.9">AVDDQ_EMI0</text>
<text x="144.2" y="156.4">DVDD_TOP</text>
<text x="144.2" y="157.8">DVDD_TOP</text>
<text x="144.2" y="159.2">DVDD_TOP</text>
<text x="144.2" y="160.6">DVDD_TOP</text>
<text x="144.2" y="161.9">DVDD_TOP</text>
<text x="152" y="157.4">M10</text>
<text x="152" y="158.7">M18</text>
<text x="152" y="160.1">N17</text>
<text x="152" y="161.5">P18</text>
<text x="105.7" y="164.3">H18</text>
<text x="105.7" y="165.7">H19</text>
<text x="109.2" y="164.7">AVDDQ_EMI1</text>
<text x="109.2" y="166.1">AVDDQ_EMI1</text>
<text x="144.2" y="163.3">DVDD_TOP</text>
<text x="144.2" y="164.7">DVDD_TOP</text>
<text x="144.2" y="166.1">DVDD_TOP</text>
<text x="152" y="162.9">P23</text>
<text x="152" y="164.3">R17</text>
<text x="152" y="165.7">T18</text>
<text x="165.2" y="167.5">SH1041</text>
<text x="184.7" y="166.9">SH1042</text>
<text x="40" y="171.2">GND</text>
<text x="52.5" y="171.2">GND</text>
<text x="59.4" y="171.2">GND</text>
<text x="67.7" y="171.2">GND</text>
<text x="75.9" y="171.2">GND</text>
<text x="84.2" y="171.2">GND</text>
<text x="92.5" y="171.2">GND</text>
<text x="105.7" y="172.6">H10</text>
<text x="105.7" y="173.9">H13</text>
<text x="109.2" y="173">AVDD2_EMI</text>
<text x="105.7" y="176.7">H20</text>
<text x="105.7" y="175.3">H17</text>
<text x="109.2" y="177.1">AVDD2_EMI</text>
<text x="109.2" y="174.4">AVDD2_EMI</text>
<text x="109.2" y="175.7">AVDD2_EMI</text>
<text x="9.5" y="182.8">A</text>
<text x="286.9" y="183">A</text>
<text x="201.5" y="190.1">GND</text>
<text x="236.9" y="199.7">Title</text>
<text x="236.9" y="203.9">Size</text>
<text x="37.8" y="209.5">5</text>
<text x="93" y="209.5">4</text>
<text x="148.2" y="209.5">3</text>
<text x="203.4" y="209.5">2</text>
<text x="236.9" y="208">Date:</text>
<text x="238.3" y="205.3">A1</text>
<text x="242.5" y="208">Thursday, November 02, 2017</text>
<text x="258.6" y="209.5">1</text>
<text x="264.5" y="208">Sheet</text>
<text x="271.4" y="208">4</text>
<text x="275.5" y="208">of</text>
<text x="279.7" y="208">34</text>
</g>
<text font-size="1.1" x="108.5" y="9.2">U1001-E</text>
<g font-size="1">
<text x="166.1" y="17.6">C1001</text>
<text x="170.8" y="17.6">NF</text>
<text x="85.7" y="21.8">C10132</text>
<text x="86.3" y="18.9">C1051</text>
<text x="91" y="21.8">NF</text>
<text x="91" y="18.9">22uF</text>
<text x="166.1" y="20.3">C1002</text>
<text x="171" y="20.3">22uF</text>
<text x="85.7" y="24.6">C10131</text>
<text x="86.3" y="30">C1057</text>
<text x="86.4" y="27.3">C1056</text>
<text x="90.9" y="27.4">1.0uF</text>
<text x="91" y="24.7">NF</text>
<text x="86.3" y="35.6">C1059</text>
<text x="86.4" y="32.8">C1058</text>
<text x="91" y="35.7">1.0uF</text>
<text x="91" y="30.1">1.0uF</text>
<text x="91" y="32.9">1.0uF</text>
<text x="166.2" y="34.3">C1005</text>
<text x="171" y="34.3">1.0uF</text>
<text x="166.2" y="37.1">C1006</text>
<text x="166.3" y="39.8">C1031</text>
<text x="170.9" y="37">1.0uF</text>
<text x="171" y="39.8">1.0uF</text>
<text x="166.1" y="42.5">C1008</text>
<text x="166.1" y="45.6">C1007</text>
<text x="170.8" y="42.5">1.0uF</text>
<text x="170.9" y="45.6">NF</text>
<text x="184.6" y="57">DVDD</text>
<text x="184.8" y="58.3">DVDD</text>
<text x="188.4" y="57">DVFS</text>
<text x="188.5" y="57.3" transform="rotate(-90 188.5 57.3)">︳</text>
<text x="188.6" y="58.3">DVFS</text>
<text x="188.6" y="58.5" transform="rotate(-90 188.6 58.5)">︳</text>
<text x="192" y="57">6357</text>
<text x="192" y="57.3" transform="rotate(-90 192 57.3)">︳</text>
<text x="192.2" y="58.3">6357</text>
<text x="192.2" y="58.5" transform="rotate(-90 192.2 58.5)">︳</text>
<text x="195.1" y="57">FB</text>
<text x="195.2" y="57.3" transform="rotate(-90 195.2 57.3)">︳</text>
<text x="195.3" y="58.3">GND</text>
<text x="195.4" y="58.5" transform="rotate(-90 195.4 58.5)">︳</text>
<text x="84.9" y="64.5">C1062</text>
<text x="85.1" y="61.7">C1061</text>
<text x="89.9" y="64.5">22uF</text>
<text x="89.9" y="61.7">22uF</text>
<text x="164.9" y="66">C1016</text>
<text x="85.2" y="67.2">C1063</text>
<text x="89.9" y="67.2">NF</text>
<text x="164.9" y="71.5">C1017</text>
<text x="164.9" y="68.7">C1018</text>
<text x="169.6" y="66">22uF</text>
<text x="169.7" y="71.5">22uF</text>
<text x="170.5" y="68.9">NF</text>
<text x="58.5" y="73.7">DVDD</text>
<text x="59.4" y="72.2">DVDD</text>
<text x="62.2" y="73.7">MODEM</text>
<text x="62.3" y="74" transform="rotate(-90 62.3 74)">︳</text>
<text x="63.1" y="72.2">MODEM</text>
<text x="63.2" y="72.5" transform="rotate(-90 63.2 72.5)">︳</text>
<text x="66.9" y="73.7">6357</text>
<text x="67" y="74" transform="rotate(-90 67 74)">︳</text>
<text x="67.9" y="72.2">6357</text>
<text x="67.9" y="72.5" transform="rotate(-90 67.9 72.5)">︳</text>
<text x="70.1" y="73.7">GND</text>
<text x="70.2" y="74" transform="rotate(-90 70.2 74)">︳</text>
<text x="71" y="72.2">FB</text>
<text x="71.1" y="72.5" transform="rotate(-90 71.1 72.5)">︳</text>
<text x="85.1" y="81.3">C1066</text>
<text x="85.4" y="84">C1067</text>
<text x="89.9" y="81.3">1.0uF</text>
<text x="90" y="84">1.0uF</text>
<text x="85.1" y="89.6">C1069</text>
<text x="85.2" y="87">C1068</text>
<text x="89.9" y="86.8">1.0uF</text>
<text x="90" y="89.5">1.0uF</text>
<text x="164.9" y="88.1">C1022</text>
<text x="164.9" y="85.3">C1021</text>
<text x="169.7" y="85.4">1.0uF</text>
<text x="169.8" y="88.1">1.0uF</text>
<text x="84.6" y="92.2">C10133</text>
<text x="84.6" y="95">C10134</text>
<text x="89.7" y="95">NF</text>
<text x="89.9" y="92.2">NF</text>
<text x="164.9" y="93.7">C1024</text>
<text x="165" y="90.9">C1023</text>
<text x="169.9" y="90.8">1.0uF</text>
<text x="169.9" y="93.6">1.0uF</text>
<text x="164.9" y="96.4">C1025</text>
<text x="164.9" y="99.3">C1026</text>
<text x="169.6" y="96.4">1.0uF</text>
<text x="169.7" y="99.1">NF</text>
<text x="88.2" y="107">C10135</text>
<text x="93.5" y="106.8">470nF</text>
<text x="88.6" y="110.2">C1073</text>
<text x="93.3" y="110.2">NF</text>
<text x="109.3" y="109">GPU SRAM</text>
<text x="165.1" y="111.3">C1081</text>
<text x="169.9" y="111.4">2.2uF</text>
<text x="164.9" y="114.2">C1082</text>
<text x="164.9" y="116.8">C1083</text>
<text x="164.9" y="119.7">C1084</text>
<text x="169.6" y="114.2">2.2uF</text>
<text x="169.7" y="119.7">NF</text>
<text x="169.9" y="116.9">NF</text>
<text x="87.4" y="126.7">C10136</text>
<text x="87.5" y="129.6">C10130</text>
<text x="92.6" y="129.6">470nF</text>
<text x="92.8" y="126.7">470nF</text>
<text x="68.2" y="138.5">DVDD</text>
<text x="72" y="138.5">SRAM</text>
<text x="72" y="138.7" transform="rotate(-90 72 138.7)">︳</text>
<text x="75.8" y="138.5">DVFS</text>
<text x="75.8" y="138.7" transform="rotate(-90 75.8 138.7)">︳</text>
<text x="89.1" y="147.3">C1079</text>
<text x="89.4" y="144.7">C1078</text>
<text x="93.9" y="147.3">NF</text>
<text x="94" y="144.7">1.0uF</text>
<text x="164.8" y="153">C1041</text>
<text x="169.6" y="153">22uF</text>
<text x="40.7" y="166.9" transform="rotate(-90 40.7 166.9)">C10111</text>
<text x="44.5" y="166.1" transform="rotate(-90 44.5 166.1)">10uF</text>
<text x="53.1" y="166.6" transform="rotate(-90 53.1 166.6)">C1080</text>
<text x="56.9" y="166.2" transform="rotate(-90 56.9 166.2)">2.2uF</text>
<text x="60.1" y="166.8" transform="rotate(-90 60.1 166.8)">C10115</text>
<text x="63.6" y="166.2" transform="rotate(-90 63.6 166.2)">4.7uF</text>
<text x="68.5" y="166.6" transform="rotate(-90 68.5 166.6)">C10116</text>
<text x="72.1" y="166.3" transform="rotate(-90 72.1 166.3)">100nF</text>
<text x="76.8" y="166.6" transform="rotate(-90 76.8 166.6)">C10117</text>
<text x="80.4" y="166.2" transform="rotate(-90 80.4 166.2)">100nF</text>
<text x="85.1" y="167" transform="rotate(-90 85.1 167)">C10118</text>
<text x="88.6" y="166.5" transform="rotate(-90 88.6 166.5)">100nF</text>
<text x="93.2" y="166.6" transform="rotate(-90 93.2 166.6)">C10119</text>
<text x="97" y="166.3" transform="rotate(-90 97 166.3)">100nF</text>
<text x="182.9" y="163.3">DVDD</text>
<text x="183.2" y="164.7">DVDD</text>
<text x="186.7" y="163.3">CORE</text>
<text x="186.7" y="163.6" transform="rotate(-90 186.7 163.6)">︳</text>
<text x="187" y="164.7">CORE</text>
<text x="187" y="164.9" transform="rotate(-90 187 164.9)">︳</text>
<text x="190.5" y="163.3">6357</text>
<text x="190.5" y="163.6" transform="rotate(-90 190.5 163.6)">︳</text>
<text x="190.8" y="164.7">6357</text>
<text x="190.8" y="164.9" transform="rotate(-90 190.8 164.9)">︳</text>
<text x="193.6" y="163.3">FB</text>
<text x="193.7" y="163.6" transform="rotate(-90 193.7 163.6)">︳</text>
<text x="193.9" y="164.7">GND</text>
<text x="194" y="164.9" transform="rotate(-90 194 164.9)">︳</text>
<text x="164.9" y="172.1">C1044</text>
<text x="169.5" y="172.1">1.0uF</text>
<text x="164.7" y="175">C1045</text>
<text x="164.8" y="177.7">C1046</text>
<text x="169.5" y="174.8">1.0uF</text>
<text x="169.8" y="177.7">1.0uF</text>
<text x="164.8" y="180.4">C1047</text>
<text x="164.8" y="183.2">C1048</text>
<text x="165" y="185.9">C1049</text>
<text x="169.7" y="185.9">1.0uF</text>
<text x="169.8" y="180.4">1.0uF</text>
<text x="169.8" y="183">1.0uF</text>
<text x="164.8" y="192.9">C1050</text>
<text x="164.9" y="196.2">C1052</text>
<text x="169.6" y="196.2">NF</text>
<text x="169.6" y="192.9">NF</text>
</g>
</svg>
